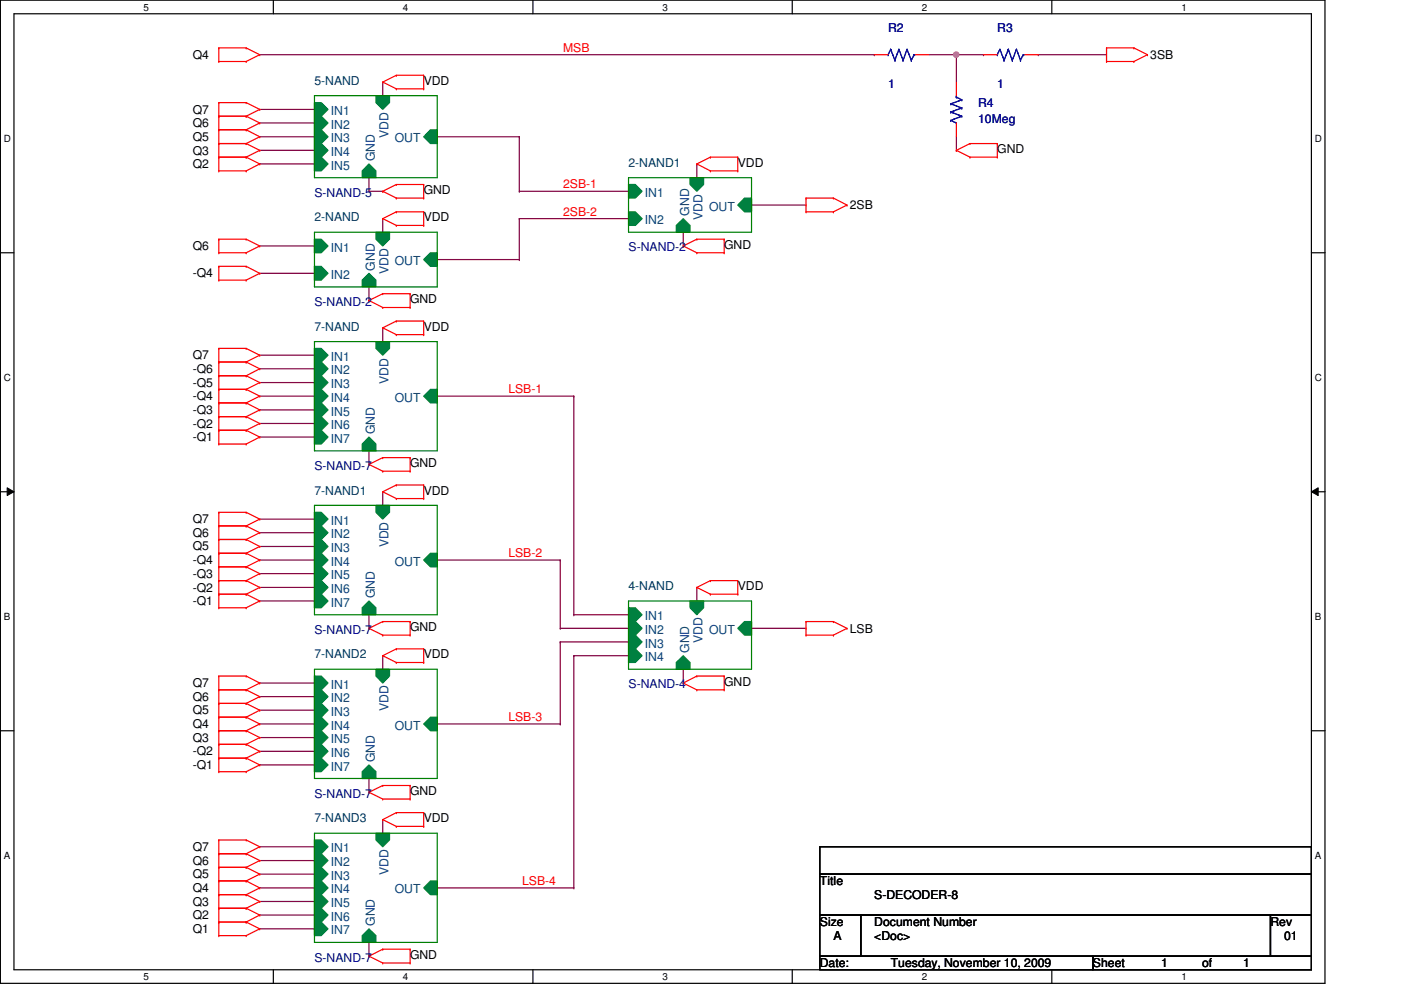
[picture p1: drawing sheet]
<svg xmlns="http://www.w3.org/2000/svg" width="297mm" height="210mm" viewBox="0 0 297 210" stroke-linecap="round" stroke-linejoin="round" font-family="sans-serif">
<path d="M.1 0h280.8v208.5h-280.8zM3 2.9h275v202.7h-275z" fill="none" stroke="#000" stroke-width=".25"/>
<g fill="#fff">
<path d="M30.4 .3h1.2v2.4h-1.2z"/>
<path d="M30.4 205.9h1.2v2.3h-1.2z"/>
</g>
<path d="M58 0v2.9M58 205.6v2.9" fill="none" stroke="#000" stroke-width=".25"/>
<g fill="#fff">
<path d="M85.4 .3h1.2v2.4h-1.2z"/>
<path d="M85.4 205.9h1.2v2.3h-1.2z"/>
</g>
<path d="M113 0v2.9M113 205.6v2.9" fill="none" stroke="#000" stroke-width=".25"/>
<g fill="#fff">
<path d="M140.5 .3h1.1v2.4h-1.1z"/>
<path d="M140.5 205.9h1.1v2.3h-1.1z"/>
</g>
<path d="M168 0v2.9M168 205.6v2.9" fill="none" stroke="#000" stroke-width=".25"/>
<g fill="#fff">
<path d="M195.4 .3h1.2v2.4h-1.2z"/>
<path d="M195.4 205.9h1.2v2.3h-1.2z"/>
</g>
<path d="M223 0v2.9M223 205.6v2.9" fill="none" stroke="#000" stroke-width=".25"/>
<g fill="#fff">
<path d="M250.5 .3h1.1v2.4h-1.1z"/>
<path d="M250.5 205.9h1.1v2.3h-1.1z"/>
<path d="M.8 28.2h1.5v2.4h-1.5z"/>
<path d="M278.8 28.2h1.4v2.4h-1.4z"/>
<path d="M.8 78.9h1.5v2.3h-1.5z"/>
<path d="M278.8 78.9h1.4v2.3h-1.4z"/>
</g>
<path d="M.1 53.6h2.9M278 53.6h2.9" fill="none" stroke="#000" stroke-width=".25"/>
<g fill="#fff">
<path d="M.8 129.6h1.4v2.3h-1.4z"/>
<path d="M278.8 129.6h1.3v2.3h-1.3z"/>
</g>
<path d="M.1 104.3h2.9M278 104.3h2.9" fill="none" stroke="#000" stroke-width=".25"/>
<path d="M1.5 103.4l1.5 .9-1.5 .8zM278 104.3l1.5-.9v1.7z" fill="#000"/>
<path d="M1.5 103.4l1.5 .9-1.5 .8zM278 104.3l1.5-.9v1.7z" fill="none" stroke="#000" stroke-width=".21"/>
<g fill="#fff">
<path d="M.8 180.3h1.4v2.3h-1.4z"/>
<path d="M278.8 180.3h1.3v2.3h-1.3z"/>
</g>
<path d="M.1 154.9h2.9M278 154.9h2.9" fill="none" stroke="#000" stroke-width=".25"/>
<g fill="none" stroke="#800040" stroke-width=".25">
<path d="M55.1 11.6h130.3M81.1 17.4v2.9M185.4 11.6h.1M202.8 11.6h.1M202.8 11.6v5.8M220.1 11.6h.1M220.1 11.6h14.5M55.1 29h11.6M55.1 23.2h11.6M55.1 26.1h11.6M55.1 31.9h11.6M55.1 34.8h11.6"/>
<path d="M66.7 23.2h.1M66.7 26.1h.1M66.7 29h.1M66.7 31.9h.1M66.7 34.8h.1M78.2 37.7v2.9M81.1 20.3h.1M92.7 29h.1M92.7 29h17.4M110.1 29h.1M110.1 29v11.6M147.7 37.7h.1"/>
<path d="M147.7 34.8v2.9M55.1 52.2h11.6M55.1 58h11.6M66.7 52.2h.1M66.7 58h.1M78.2 40.6h.1M78.2 40.6h2.9M81.1 40.6h.1M81.1 49.2h.1M81.1 46.4v2.8M92.7 55h.1M92.7 55h17.4"/>
<path d="M110.1 55h.1M110.1 46.4h.1M110.1 40.6h.1M110.1 46.4v8.6M110.1 46.4h23.2M110.1 40.6h23.2M144.9 52.2h.1M144.9 49.2v3M159.3 43.5h11.6M170.9 43.5h.1M55.1 75.3h11.6M55.1 78.2h11.6"/>
<path d="M66.7 75.3h.1M66.7 78.2h.1M78.2 63.7h.1M78.2 60.8v2.9M81.1 72.4h.1M81.1 69.5v2.9M55.1 84h11.6M55.1 81.1h11.6M55.1 86.9h11.6M55.1 89.8h11.6M55.1 92.7h11.6M66.7 81.1h.1"/>
<path d="M66.7 84h.1M66.7 86.9h.1M66.7 89.8h.1M66.7 92.7h.1M78.2 98.5h.1M78.2 95.6v2.9M92.7 84h29M121.7 84h.1M121.7 84v46.3M55.1 118.7h11.6M55.1 110.1h11.6M55.1 112.9h11.6"/>
<path d="M55.1 115.9h11.6M66.7 110.1h.1M66.7 112.9h.1M66.7 115.9h.1M66.7 118.7h.1M81.1 107.1h.1M81.1 104.3v2.8M92.7 118.7h26.1M118.8 118.7h.1M118.8 118.7v14.5M55.1 121.6h11.6M55.1 124.5h11.6"/>
<path d="M55.1 127.4h11.6M66.7 121.6h.1M66.7 124.5h.1M66.7 127.4h.1M78.2 133.2h.1M78.2 130.3v2.9M81.1 139v2.9M118.8 133.2h.1M118.8 136.1h.1M118.8 136.1v17.4M118.8 133.2h14.5M118.8 136.1h14.5"/>
<path d="M121.7 130.3h.1M121.7 139h.1M121.7 139v49.3M121.7 130.3h11.6M121.7 139h11.6M133.3 130.3h.1M133.3 133.2h.1M133.3 136.1h.1M133.3 139h.1M147.7 127.4h.1M147.7 124.5v2.9M159.3 133.2h11.6"/>
<path d="M170.9 133.2h.1M55.1 153.5h11.6M55.1 144.8h11.6M55.1 147.7h11.6M55.1 150.6h11.6M55.1 156.4h11.6M55.1 159.3h11.6M66.7 144.8h.1M66.7 147.7h.1M66.7 150.6h.1M66.7 153.5h.1M66.7 156.4h.1"/>
<path d="M66.7 159.3h.1M81.1 141.9h.1M92.7 153.5h26.1M118.8 153.5h.1M144.9 144.8h.1M144.9 141.9v2.9M55.1 162.2h11.6M55.1 179.5h11.6M66.7 162.2h.1M66.7 179.5h.1M78.2 168h.1M78.2 165.1v2.9"/>
<path d="M81.1 176.7h.1M81.1 173.8v2.9M55.1 188.3h11.6M55.1 182.5h11.6M55.1 185.3h11.6M55.1 191.1h11.6M55.1 194h11.6M55.1 196.9h11.6M66.7 182.5h.1M66.7 185.3h.1M66.7 188.3h.1M66.7 191.1h.1"/>
<path d="M66.7 194h.1M66.7 196.9h.1M92.7 188.3h29M121.7 188.3h.1"/>
</g>
<circle cx="202.7" cy="11.6" r=".56" fill="#f0f"/>
<circle cx="202.7" cy="11.6" r=".56" fill="none" stroke="#f0f" stroke-width=".25"/>
<path d="M197 11.6h11.5M202.8 11.6h.1M208.5 11.6h.1M202.8 31.9h.1M202.8 29v2.9M78.2 199.8v2.9M78.2 202.7h.1" fill="none" stroke="#800040" stroke-width=".25"/>
<g fill="none" stroke="#f00" stroke-width=".25">
<path d="M46.4 13h.1M46.4 10.2h.1M46.4 10.2v2.8M46.4 10.2h5.8M46.4 13h5.8M52.2 10.2h.1M52.2 13h.1M52.2 10.2l2.9 1.4M55.1 11.6h.1M55.1 11.6l-2.9 1.4M81.1 17.4h.1M81.1 17.4l2.9 1.4"/>
<path d="M84 18.8h.1M84 16h.1M84 18.8h5.8M84 16l-2.9 1.4M84 16h5.8M89.8 16h.1M89.8 18.8h.1M89.8 16v2.8M234.6 13h.1M234.6 10.2h.1M234.6 10.2h5.8M234.6 13h5.8"/>
<path d="M234.6 10.2v2.8M240.4 10.2h.1M240.4 13h.1M240.4 10.2l2.9 1.4M243.3 11.6h.1M243.3 11.6l-2.9 1.4M46.4 36.2h.1M46.4 33.3h.1M46.4 30.4h.1M46.4 27.5h.1M46.4 24.6h.1M46.4 21.8h.1"/>
<path d="M46.4 21.8v14.4M46.4 33.3h5.8M46.4 36.2h5.8M46.4 30.4h5.8M46.4 27.5h5.8M46.4 24.6h5.8M46.4 21.8h5.8M52.2 33.3h.1M52.2 36.2h.1M52.2 30.4h.1M52.2 27.5h.1M52.2 24.6h.1"/>
<path d="M52.2 21.8h.1M52.2 33.3l2.9 1.5M52.2 30.4l2.9 1.5M52.2 27.5l2.9 1.5M52.2 24.6l2.9 1.5M52.2 21.8l2.9 1.4M55.1 34.8h.1M55.1 31.9h.1M55.1 29h.1M55.1 26.1h.1M55.1 23.2h.1M55.1 34.8l-2.9 1.4"/>
<path d="M55.1 31.9l-2.9 1.4M55.1 29l-2.9 1.4M55.1 26.1l-2.9 1.4M55.1 23.2l-2.9 1.4M84 39.1h.1M84 39.1l-2.9 1.5M84 39.1h5.8M89.8 39.1h.1M89.8 39.1v2.9M147.7 34.8h.1M147.7 34.8l2.9 1.4M150.6 36.2h.1"/>
<path d="M150.6 33.3h.1M150.6 33.3h5.8M150.6 36.2h5.8M150.6 33.3l-2.9 1.5M156.4 33.3h.1M156.4 36.2h.1M156.4 33.3v2.9M202.8 31.9h.1M202.8 31.9l2.9 1.4M205.7 33.3h.1M205.7 30.4h.1M205.7 33.3h5.8"/>
<path d="M205.7 30.4h5.8M205.7 30.4l-2.9 1.5M211.5 30.4h.1M211.5 33.3h.1M211.5 30.4v2.9M46.4 59.4h.1M46.4 56.5h.1M46.4 53.6h.1M46.4 50.7h.1M46.4 50.7v2.9M46.4 56.5v2.9M46.4 56.5h5.8"/>
<path d="M46.4 59.4h5.8M46.4 50.7h5.8M46.4 53.6h5.8M52.2 56.5h.1M52.2 59.4h.1M52.2 50.7h.1M52.2 53.6h.1M52.2 56.5l2.9 1.5M52.2 50.7l2.9 1.5M55.1 58h.1M55.1 52.2h.1M55.1 58l-2.9 1.4"/>
<path d="M55.1 52.2l-2.9 1.4M81.1 46.4h.1M81.1 40.6h.1M81.1 46.4l2.9 1.4M81.1 40.6l2.9 1.4M84 47.8h.1M84 44.9h.1M84 42h.1M84 42h5.8M84 44.9h5.8M84 47.8h5.8M84 44.9l-2.9 1.5"/>
<path d="M89.8 44.9h.1M89.8 47.8h.1M89.8 42h.1M89.8 44.9v2.9M144.9 52.2h.1M144.9 52.2l2.8 1.4M147.7 53.6h.1M147.7 50.7h.1M147.7 50.7h5.8M147.7 53.6h5.8M147.7 50.7l-2.8 1.5M153.5 50.7h.1"/>
<path d="M153.5 53.6h.1M153.5 50.7v2.9M170.9 44.9h.1M170.9 42h.1M170.9 42h5.8M170.9 44.9h5.8M170.9 42v2.9M176.7 42h.1M176.7 44.9h.1M176.7 42l2.9 1.5M179.6 43.5h.1M179.6 43.5l-2.9 1.4"/>
<path d="M46.4 79.7h.1M46.4 76.8h.1M46.4 73.9h.1M46.4 73.9v20.2M46.4 79.7h5.8M46.4 76.8h5.8M46.4 73.9h5.8M52.2 79.7h.1M52.2 76.8h.1M52.2 73.9h.1M52.2 79.7l2.9 1.4M52.2 76.8l2.9 1.4"/>
<path d="M52.2 73.9l2.9 1.4M55.1 78.2h.1M55.1 75.3h.1M55.1 78.2l-2.9 1.5M55.1 75.3l-2.9 1.5M78.2 63.7h.1M78.2 63.7l2.9 1.5M81.1 69.5h.1M81.1 65.2h.1M81.1 62.3h.1M81.1 69.5l2.9 1.5M81.1 65.2h5.8"/>
<path d="M81.1 62.3l-2.9 1.4M81.1 62.3h5.8M84 71h.1M84 68.1h.1M84 71h5.8M84 68.1l-2.9 1.4M84 68.1h5.8M86.9 62.3h.1M86.9 65.2h.1M86.9 62.3v2.9M89.8 68.1h.1M89.8 71h.1"/>
<path d="M89.8 68.1v2.9M46.4 94.1h.1M46.4 91.2h.1M46.4 88.3h.1M46.4 85.4h.1M46.4 82.5h.1M46.4 91.2h5.8M46.4 94.1h5.8M46.4 88.3h5.8M46.4 85.4h5.8M46.4 82.5h5.8M52.2 91.2h.1"/>
<path d="M52.2 94.1h.1M52.2 88.3h.1M52.2 85.4h.1M52.2 82.5h.1M52.2 91.2l2.9 1.5M52.2 88.3l2.9 1.5M52.2 85.4l2.9 1.5M52.2 82.5l2.9 1.5M55.1 92.7h.1M55.1 89.8h.1M55.1 86.9h.1M55.1 84h.1"/>
<path d="M55.1 81.1h.1M55.1 92.7l-2.9 1.4M55.1 89.8l-2.9 1.4M55.1 86.9l-2.9 1.4M55.1 84l-2.9 1.4M55.1 81.1l-2.9 1.4M78.2 98.5h.1M78.2 98.5l2.9 1.4M81.1 99.9h.1M81.1 97h.1M81.1 99.9h5.8M81.1 97l-2.9 1.5"/>
<path d="M81.1 97h5.8M86.9 97h.1M86.9 99.9h.1M86.9 97v2.9M46.4 117.3h.1M46.4 114.4h.1M46.4 111.5h.1M46.4 108.6h.1M46.4 108.6v20.3M46.4 117.3h5.8M46.4 114.4h5.8M46.4 111.5h5.8"/>
<path d="M46.4 108.6h5.8M52.2 117.3h.1M52.2 114.4h.1M52.2 111.5h.1M52.2 108.6h.1M52.2 117.3l2.9 1.4M52.2 114.4l2.9 1.5M52.2 111.5l2.9 1.4M52.2 108.6l2.9 1.5M55.1 118.7h.1M55.1 115.9h.1M55.1 112.9h.1"/>
<path d="M55.1 110.1h.1M55.1 118.7l-2.9 1.5M55.1 115.9l-2.9 1.4M55.1 112.9l-2.9 1.5M55.1 110.1l-2.9 1.4M81.1 104.3h.1M81.1 104.3l2.9 1.4M84 105.7h.1M84 102.8h.1M84 105.7h5.8M84 102.8l-2.9 1.5M84 102.8h5.8"/>
<path d="M89.8 102.8h.1M89.8 105.7h.1M89.8 102.8v2.9M46.4 128.9h.1M46.4 126h.1M46.4 123.1h.1M46.4 120.2h.1M46.4 126h5.8M46.4 128.9h5.8M46.4 123.1h5.8M46.4 120.2h5.8M52.2 126h.1"/>
<path d="M52.2 128.9h.1M52.2 123.1h.1M52.2 120.2h.1M52.2 126l2.9 1.4M52.2 123.1l2.9 1.4M52.2 120.2l2.9 1.4M55.1 127.4h.1M55.1 124.5h.1M55.1 121.6h.1M55.1 127.4l-2.9 1.5M55.1 124.5l-2.9 1.5M55.1 121.6l-2.9 1.5"/>
<path d="M78.2 133.2h.1M78.2 133.2l2.9 1.5M81.1 139h.1M81.1 134.7h.1M81.1 131.8h.1M81.1 131.8h5.8M81.1 134.7h5.8M81.1 139l2.9 1.5M81.1 131.8l-2.9 1.4M84 137.6h.1M84 137.6l-2.9 1.4M84 137.6h5.8"/>
<path d="M86.9 131.8h.1M86.9 134.7h.1M86.9 131.8v2.9M89.8 137.6h.1M89.8 137.6v2.9M147.7 124.5h.1M147.7 124.5l2.9 1.5M150.6 126h.1M150.6 123.1h.1M150.6 126h5.8M150.6 123.1h5.8M150.6 123.1l-2.9 1.4"/>
<path d="M156.4 123.1h.1M156.4 126h.1M156.4 123.1v2.9M170.9 134.7h.1M170.9 131.8h.1M170.9 131.8v2.9M170.9 131.8h5.8M170.9 134.7h5.8M176.7 131.8h.1M176.7 134.7h.1M176.7 131.8l2.9 1.4M179.6 133.2h.1"/>
<path d="M179.6 133.2l-2.9 1.5M46.4 157.8h.1M46.4 154.9h.1M46.4 152.1h.1M46.4 149.1h.1M46.4 146.3h.1M46.4 143.3h.1M46.4 143.3v20.3M46.4 157.8h5.8M46.4 154.9h5.8M46.4 152.1h5.8M46.4 149.1h5.8"/>
<path d="M46.4 146.3h5.8M46.4 143.3h5.8M52.2 157.8h.1M52.2 154.9h.1M52.2 152.1h.1M52.2 149.1h.1M52.2 146.3h.1M52.2 143.3h.1M52.2 157.8l2.9 1.5M52.2 154.9l2.9 1.5M52.2 152.1l2.9 1.4M52.2 149.1l2.9 1.5"/>
<path d="M52.2 146.3l2.9 1.4M52.2 143.3l2.9 1.5M55.1 159.3h.1M55.1 156.4h.1M55.1 153.5h.1M55.1 150.6h.1M55.1 147.7h.1M55.1 144.8h.1M55.1 159.3l-2.9 1.4M55.1 156.4l-2.9 1.4M55.1 153.5l-2.9 1.4M55.1 150.6l-2.9 1.5"/>
<path d="M55.1 147.7l-2.9 1.4M55.1 144.8l-2.9 1.5M84 140.5h.1M84 140.5h5.8M89.8 140.5h.1M144.9 144.8h.1M144.9 144.8l2.8 1.5M147.7 146.3h.1M147.7 143.3h.1M147.7 146.3h5.8M147.7 143.3h5.8M147.7 143.3l-2.8 1.5"/>
<path d="M153.5 143.3h.1M153.5 146.3h.1M153.5 143.3v3M46.4 178.1h.1M46.4 163.6h.1M46.4 160.7h.1M46.4 178.1v20.3M46.4 178.1h5.8M46.4 160.7h5.8M46.4 163.6h5.8M52.2 178.1h.1M52.2 160.7h.1"/>
<path d="M52.2 163.6h.1M52.2 178.1l2.9 1.4M52.2 160.7l2.9 1.5M55.1 179.5h.1M55.1 162.2h.1M55.1 179.5l-2.9 1.5M55.1 162.2l-2.9 1.4M78.2 168h.1M78.2 168l2.9 1.4M81.1 173.8h.1M81.1 169.4h.1M81.1 166.5h.1"/>
<path d="M81.1 173.8l2.9 1.4M81.1 169.4h5.8M81.1 166.5l-2.9 1.5M81.1 166.5h5.8M84 175.2h.1M84 172.3h.1M84 175.2h5.8M84 172.3l-2.9 1.5M84 172.3h5.8M86.9 166.5h.1M86.9 169.4h.1M86.9 166.5v2.9"/>
<path d="M89.8 172.3h.1M89.8 175.2h.1M89.8 172.3v2.9M46.4 198.4h.1M46.4 195.5h.1M46.4 192.6h.1M46.4 189.7h.1M46.4 186.8h.1M46.4 183.9h.1M46.4 181h.1M46.4 195.5h5.8M46.4 198.4h5.8"/>
<path d="M46.4 192.6h5.8M46.4 189.7h5.8M46.4 186.8h5.8M46.4 183.9h5.8M46.4 181h5.8M52.2 195.5h.1M52.2 198.4h.1M52.2 192.6h.1M52.2 189.7h.1M52.2 186.8h.1M52.2 183.9h.1M52.2 181h.1"/>
<path d="M52.2 195.5l2.9 1.4M52.2 192.6l2.9 1.4M52.2 189.7l2.9 1.4M52.2 186.8l2.9 1.5M52.2 183.9l2.9 1.4M52.2 181l2.9 1.5M55.1 196.9h.1M55.1 194h.1M55.1 191.1h.1M55.1 188.3h.1M55.1 185.3h.1M55.1 182.5h.1"/>
<path d="M55.1 196.9l-2.9 1.5M55.1 194l-2.9 1.5M55.1 191.1l-2.9 1.5M55.1 188.3l-2.9 1.4M55.1 185.3l-2.9 1.5M55.1 182.5l-2.9 1.4M78.2 202.7h.1M78.2 202.7l2.9 1.5M81.1 204.2h.1M81.1 201.3h.1M81.1 204.2h5.8M81.1 201.3l-2.9 1.4"/>
<path d="M81.1 201.3h5.8M86.9 201.3h.1M86.9 204.2h.1M86.9 201.3v2.9"/>
</g>
<path d="M173.8 179.5h104.2v5.8h-104.2zM173.8 185.3h104.2v8.7h-104.2zM173.8 194h8.7v8.7h-8.7zM182.5 194h86.9v8.7h-86.9zM269.4 194h8.6v8.7h-8.6zM173.8 202.7h57.9v2.9h-57.9zM231.7 202.7h46.3v2.9h-46.3z" fill="none" stroke="#000" stroke-width=".25"/>
<path d="M66.7 50.7h1.4l1.4 1.5-1.4 1.4h-1.4z" fill-rule="evenodd" fill="#008040"/>
<path d="M66.7 50.7h1.4l1.4 1.5-1.4 1.4h-1.4z" fill="none" stroke="#008040" stroke-width=".25"/>
<path d="M66.7 56.5h1.4l1.4 1.5-1.4 1.4h-1.4z" fill-rule="evenodd" fill="#008040"/>
<path d="M66.7 56.5h1.4l1.4 1.5-1.4 1.4h-1.4z" fill="none" stroke="#008040" stroke-width=".25"/>
<path d="M79.7 49.2h2.9v1.5l-1.5 1.5-1.4-1.5z" fill-rule="evenodd" fill="#008040"/>
<path d="M79.7 49.2h2.9v1.5l-1.5 1.5-1.4-1.5z" fill="none" stroke="#008040" stroke-width=".25"/>
<path d="M89.8 55l1.5-1.4h1.4v2.9h-1.4z" fill-rule="evenodd" fill="#008040"/>
<path d="M89.8 55l1.5-1.4h1.4v2.9h-1.4z" fill="none" stroke="#008040" stroke-width=".25"/>
<path d="M76.8 59.4l1.4-1.4 1.5 1.4v1.4h-2.9z" fill-rule="evenodd" fill="#008040"/>
<path d="M76.8 59.4l1.4-1.4 1.5 1.4v1.4h-2.9z" fill="none" stroke="#008040" stroke-width=".25"/>
<path d="M66.7 49.2h26v11.6h-26z" fill="none" stroke="#008000" stroke-width=".25"/>
<g fill="none" stroke="#00f" stroke-width=".25">
<path d="M188.3 11.6h.1M188.8 10.5h.1M188.8 10.5l.9 2.3M188.8 10.5l-.5 1.1M189.7 12.8h.1M190.6 10.5h.1M190.6 10.5l.9 2.3M190.6 10.5l-.9 2.3M191.5 12.8h.1M192.3 10.5h.1M192.3 10.5l.9 2.3M192.3 10.5l-.8 2.3"/>
<path d="M193.2 12.8h.1M193.8 11.6h.1M193.8 11.6l-.6 1.2M193.8 11.6h.3M211.5 11.6h.1M212 10.5h.1M212 10.5l.9 2.3M212 10.5l-.5 1.1M212.9 12.8h.1M213.8 10.5h.1M213.8 10.5l.8 2.3M213.8 10.5l-.9 2.3"/>
<path d="M214.6 12.8h.1M215.5 10.5h.1M215.5 10.5l.9 2.3M215.5 10.5l-.9 2.3M216.4 12.8h.1M217 11.6h.1M217 11.6h.3M217 11.6l-.6 1.2"/>
</g>
<path d="M185.4 11.6h2.9M194.1 11.6h2.9M208.5 11.6h3M217.3 11.6h2.8" fill="none" stroke="#f00" stroke-width=".25"/>
<path d="M91.3 186.8h1.4v2.9h-1.4l-1.5-1.4z" fill-rule="evenodd" fill="#008040"/>
<path d="M91.3 186.8h1.4v2.9h-1.4l-1.5-1.4z" fill="none" stroke="#008040" stroke-width=".25"/>
<path d="M66.7 178.1h1.4l1.4 1.4-1.4 1.5h-1.4z" fill-rule="evenodd" fill="#008040"/>
<path d="M66.7 178.1h1.4l1.4 1.4-1.4 1.5h-1.4z" fill="none" stroke="#008040" stroke-width=".25"/>
<path d="M66.7 181h1.4l1.4 1.5-1.4 1.4h-1.4z" fill-rule="evenodd" fill="#008040"/>
<path d="M66.7 181h1.4l1.4 1.5-1.4 1.4h-1.4z" fill="none" stroke="#008040" stroke-width=".25"/>
<path d="M79.7 176.7h2.9v1.4l-1.5 1.4-1.4-1.4z" fill-rule="evenodd" fill="#008040"/>
<path d="M79.7 176.7h2.9v1.4l-1.5 1.4-1.4-1.4z" fill="none" stroke="#008040" stroke-width=".25"/>
<path d="M66.7 183.9h1.4l1.4 1.4-1.4 1.5h-1.4z" fill-rule="evenodd" fill="#008040"/>
<path d="M66.7 183.9h1.4l1.4 1.4-1.4 1.5h-1.4z" fill="none" stroke="#008040" stroke-width=".25"/>
<path d="M76.8 198.4l1.4-1.5 1.5 1.5v1.4h-2.9z" fill-rule="evenodd" fill="#008040"/>
<path d="M76.8 198.4l1.4-1.5 1.5 1.5v1.4h-2.9z" fill="none" stroke="#008040" stroke-width=".25"/>
<path d="M66.7 186.8h1.4l1.4 1.5-1.4 1.4h-1.4z" fill-rule="evenodd" fill="#008040"/>
<path d="M66.7 186.8h1.4l1.4 1.5-1.4 1.4h-1.4z" fill="none" stroke="#008040" stroke-width=".25"/>
<path d="M66.7 189.7h1.4l1.4 1.4-1.4 1.5h-1.4z" fill-rule="evenodd" fill="#008040"/>
<path d="M66.7 189.7h1.4l1.4 1.4-1.4 1.5h-1.4z" fill="none" stroke="#008040" stroke-width=".25"/>
<path d="M66.7 192.6h1.4l1.4 1.4-1.4 1.5h-1.4z" fill-rule="evenodd" fill="#008040"/>
<path d="M66.7 192.6h1.4l1.4 1.4-1.4 1.5h-1.4z" fill="none" stroke="#008040" stroke-width=".25"/>
<path d="M66.7 195.5h1.4l1.4 1.4-1.4 1.5h-1.4z" fill-rule="evenodd" fill="#008040"/>
<path d="M66.7 195.5h1.4l1.4 1.4-1.4 1.5h-1.4z" fill="none" stroke="#008040" stroke-width=".25"/>
<path d="M66.7 176.7h26v23.1h-26z" fill="none" stroke="#008000" stroke-width=".25"/>
<path d="M133.3 39.1h1.4l1.4 1.5-1.4 1.4h-1.4z" fill-rule="evenodd" fill="#008040"/>
<path d="M133.3 39.1h1.4l1.4 1.5-1.4 1.4h-1.4z" fill="none" stroke="#008040" stroke-width=".25"/>
<path d="M133.3 44.9h1.4l1.4 1.5-1.4 1.4h-1.4z" fill-rule="evenodd" fill="#008040"/>
<path d="M133.3 44.9h1.4l1.4 1.5-1.4 1.4h-1.4z" fill="none" stroke="#008040" stroke-width=".25"/>
<path d="M146.3 37.7h2.9v1.4l-1.5 1.5-1.4-1.5z" fill-rule="evenodd" fill="#008040"/>
<path d="M146.3 37.7h2.9v1.4l-1.5 1.5-1.4-1.5z" fill="none" stroke="#008040" stroke-width=".25"/>
<path d="M157.9 42h1.4v2.9h-1.4l-1.5-1.4z" fill-rule="evenodd" fill="#008040"/>
<path d="M157.9 42h1.4v2.9h-1.4l-1.5-1.4z" fill="none" stroke="#008040" stroke-width=".25"/>
<path d="M143.4 47.8l1.5-1.4 1.4 1.4v1.4h-2.9z" fill-rule="evenodd" fill="#008040"/>
<path d="M143.4 47.8l1.5-1.4 1.4 1.4v1.4h-2.9z" fill="none" stroke="#008040" stroke-width=".25"/>
<path d="M133.3 37.7h26v11.5h-26z" fill="none" stroke="#008000" stroke-width=".25"/>
<path d="M89.8 84l1.5-1.5h1.4v2.9h-1.4z" fill-rule="evenodd" fill="#008040"/>
<path d="M89.8 84l1.5-1.5h1.4v2.9h-1.4z" fill="none" stroke="#008040" stroke-width=".25"/>
<path d="M66.7 73.9h1.4l1.4 1.4-1.4 1.5h-1.4z" fill-rule="evenodd" fill="#008040"/>
<path d="M66.7 73.9h1.4l1.4 1.4-1.4 1.5h-1.4z" fill="none" stroke="#008040" stroke-width=".25"/>
<path d="M66.7 76.8h1.4l1.4 1.4-1.4 1.5h-1.4z" fill-rule="evenodd" fill="#008040"/>
<path d="M66.7 76.8h1.4l1.4 1.4-1.4 1.5h-1.4z" fill="none" stroke="#008040" stroke-width=".25"/>
<path d="M79.7 72.4h2.9v1.5l-1.5 1.4-1.4-1.4z" fill-rule="evenodd" fill="#008040"/>
<path d="M79.7 72.4h2.9v1.5l-1.5 1.4-1.4-1.4z" fill="none" stroke="#008040" stroke-width=".25"/>
<path d="M66.7 79.7h1.4l1.4 1.4-1.4 1.4h-1.4z" fill-rule="evenodd" fill="#008040"/>
<path d="M66.7 79.7h1.4l1.4 1.4-1.4 1.4h-1.4z" fill="none" stroke="#008040" stroke-width=".25"/>
<path d="M78.2 92.7l1.5 1.4v1.5h-2.9v-1.5z" fill-rule="evenodd" fill="#008040"/>
<path d="M78.2 92.7l1.5 1.4v1.5h-2.9v-1.5z" fill="none" stroke="#008040" stroke-width=".25"/>
<path d="M66.7 82.5h1.4l1.4 1.5-1.4 1.4h-1.4z" fill-rule="evenodd" fill="#008040"/>
<path d="M66.7 82.5h1.4l1.4 1.5-1.4 1.4h-1.4z" fill="none" stroke="#008040" stroke-width=".25"/>
<path d="M66.7 85.4h1.4l1.4 1.5-1.4 1.4h-1.4z" fill-rule="evenodd" fill="#008040"/>
<path d="M66.7 85.4h1.4l1.4 1.5-1.4 1.4h-1.4z" fill="none" stroke="#008040" stroke-width=".25"/>
<path d="M66.7 88.3h1.4l1.4 1.5-1.4 1.4h-1.4z" fill-rule="evenodd" fill="#008040"/>
<path d="M66.7 88.3h1.4l1.4 1.5-1.4 1.4h-1.4z" fill="none" stroke="#008040" stroke-width=".25"/>
<path d="M66.7 91.2h1.4l1.4 1.5-1.4 1.4h-1.4z" fill-rule="evenodd" fill="#008040"/>
<path d="M66.7 91.2h1.4l1.4 1.5-1.4 1.4h-1.4z" fill="none" stroke="#008040" stroke-width=".25"/>
<path d="M66.7 72.4h26v23.2h-26z" fill="none" stroke="#008000" stroke-width=".25"/>
<path d="M89.8 118.7l1.5-1.4h1.4v2.9h-1.4z" fill-rule="evenodd" fill="#008040"/>
<path d="M89.8 118.7l1.5-1.4h1.4v2.9h-1.4z" fill="none" stroke="#008040" stroke-width=".25"/>
<path d="M66.7 108.6h1.4l1.4 1.5-1.4 1.4h-1.4z" fill-rule="evenodd" fill="#008040"/>
<path d="M66.7 108.6h1.4l1.4 1.5-1.4 1.4h-1.4z" fill="none" stroke="#008040" stroke-width=".25"/>
<path d="M66.7 111.5h1.4l1.4 1.4-1.4 1.5h-1.4z" fill-rule="evenodd" fill="#008040"/>
<path d="M66.7 111.5h1.4l1.4 1.4-1.4 1.5h-1.4z" fill="none" stroke="#008040" stroke-width=".25"/>
<path d="M79.7 107.1h2.9v1.5l-1.5 1.5-1.4-1.5z" fill-rule="evenodd" fill="#008040"/>
<path d="M79.7 107.1h2.9v1.5l-1.5 1.5-1.4-1.5z" fill="none" stroke="#008040" stroke-width=".25"/>
<path d="M66.7 114.4h1.4l1.4 1.5-1.4 1.4h-1.4z" fill-rule="evenodd" fill="#008040"/>
<path d="M66.7 114.4h1.4l1.4 1.5-1.4 1.4h-1.4z" fill="none" stroke="#008040" stroke-width=".25"/>
<path d="M78.2 127.4l1.5 1.5v1.4h-2.9v-1.4z" fill-rule="evenodd" fill="#008040"/>
<path d="M78.2 127.4l1.5 1.5v1.4h-2.9v-1.4z" fill="none" stroke="#008040" stroke-width=".25"/>
<path d="M66.7 117.3h1.4l1.4 1.4-1.4 1.5h-1.4z" fill-rule="evenodd" fill="#008040"/>
<path d="M66.7 117.3h1.4l1.4 1.4-1.4 1.5h-1.4z" fill="none" stroke="#008040" stroke-width=".25"/>
<path d="M66.7 120.2h1.4l1.4 1.4-1.4 1.5h-1.4z" fill-rule="evenodd" fill="#008040"/>
<path d="M66.7 120.2h1.4l1.4 1.4-1.4 1.5h-1.4z" fill="none" stroke="#008040" stroke-width=".25"/>
<path d="M66.7 123.1h1.4l1.4 1.4-1.4 1.5h-1.4z" fill-rule="evenodd" fill="#008040"/>
<path d="M66.7 123.1h1.4l1.4 1.4-1.4 1.5h-1.4z" fill="none" stroke="#008040" stroke-width=".25"/>
<path d="M66.7 126h1.4l1.4 1.4-1.4 1.5h-1.4z" fill-rule="evenodd" fill="#008040"/>
<path d="M66.7 126h1.4l1.4 1.4-1.4 1.5h-1.4z" fill="none" stroke="#008040" stroke-width=".25"/>
<path d="M66.7 107.1h26v23.2h-26z" fill="none" stroke="#008000" stroke-width=".25"/>
<path d="M156.4 133.2l1.5-1.4h1.4v2.9h-1.4z" fill-rule="evenodd" fill="#008040"/>
<path d="M156.4 133.2l1.5-1.4h1.4v2.9h-1.4z" fill="none" stroke="#008040" stroke-width=".25"/>
<path d="M133.3 128.9h1.4l1.4 1.4-1.4 1.5h-1.4z" fill-rule="evenodd" fill="#008040"/>
<path d="M133.3 128.9h1.4l1.4 1.4-1.4 1.5h-1.4z" fill="none" stroke="#008040" stroke-width=".25"/>
<path d="M133.3 131.8h1.4l1.4 1.4-1.4 1.5h-1.4z" fill-rule="evenodd" fill="#008040"/>
<path d="M133.3 131.8h1.4l1.4 1.4-1.4 1.5h-1.4z" fill="none" stroke="#008040" stroke-width=".25"/>
<path d="M146.3 127.4h2.9v1.5l-1.5 1.4-1.4-1.4z" fill-rule="evenodd" fill="#008040"/>
<path d="M146.3 127.4h2.9v1.5l-1.5 1.4-1.4-1.4z" fill="none" stroke="#008040" stroke-width=".25"/>
<path d="M133.3 134.7h1.4l1.4 1.4-1.4 1.5h-1.4z" fill-rule="evenodd" fill="#008040"/>
<path d="M133.3 134.7h1.4l1.4 1.4-1.4 1.5h-1.4z" fill="none" stroke="#008040" stroke-width=".25"/>
<path d="M143.4 140.5l1.5-1.5 1.4 1.5v1.4h-2.9z" fill-rule="evenodd" fill="#008040"/>
<path d="M143.4 140.5l1.5-1.5 1.4 1.5v1.4h-2.9z" fill="none" stroke="#008040" stroke-width=".25"/>
<path d="M133.3 137.6h1.4l1.4 1.4-1.4 1.5h-1.4z" fill-rule="evenodd" fill="#008040"/>
<path d="M133.3 137.6h1.4l1.4 1.4-1.4 1.5h-1.4z" fill="none" stroke="#008040" stroke-width=".25"/>
<path d="M133.3 127.4h26v14.5h-26z" fill="none" stroke="#008000" stroke-width=".25"/>
<path d="M91.3 27.5h1.4v2.9h-1.4l-1.5-1.4z" fill-rule="evenodd" fill="#008040"/>
<path d="M91.3 27.5h1.4v2.9h-1.4l-1.5-1.4z" fill="none" stroke="#008040" stroke-width=".25"/>
<path d="M66.7 21.8h1.4l1.4 1.4-1.4 1.4h-1.4z" fill-rule="evenodd" fill="#008040"/>
<path d="M66.7 21.8h1.4l1.4 1.4-1.4 1.4h-1.4z" fill="none" stroke="#008040" stroke-width=".25"/>
<path d="M66.7 24.6h1.4l1.4 1.5-1.4 1.4h-1.4z" fill-rule="evenodd" fill="#008040"/>
<path d="M66.7 24.6h1.4l1.4 1.5-1.4 1.4h-1.4z" fill="none" stroke="#008040" stroke-width=".25"/>
<path d="M66.7 27.5h1.4l1.4 1.5-1.4 1.4h-1.4z" fill-rule="evenodd" fill="#008040"/>
<path d="M66.7 27.5h1.4l1.4 1.5-1.4 1.4h-1.4z" fill="none" stroke="#008040" stroke-width=".25"/>
<path d="M66.7 30.4h1.4l1.4 1.5-1.4 1.4h-1.4z" fill-rule="evenodd" fill="#008040"/>
<path d="M66.7 30.4h1.4l1.4 1.5-1.4 1.4h-1.4z" fill="none" stroke="#008040" stroke-width=".25"/>
<path d="M66.7 33.3h1.4l1.4 1.5-1.4 1.4h-1.4z" fill-rule="evenodd" fill="#008040"/>
<path d="M66.7 33.3h1.4l1.4 1.5-1.4 1.4h-1.4z" fill="none" stroke="#008040" stroke-width=".25"/>
<path d="M78.2 34.8l1.5 1.4v1.5h-2.9v-1.5z" fill-rule="evenodd" fill="#008040"/>
<path d="M78.2 34.8l1.5 1.4v1.5h-2.9v-1.5z" fill="none" stroke="#008040" stroke-width=".25"/>
<path d="M79.7 20.3h2.9v1.5l-1.5 1.4-1.4-1.4z" fill-rule="evenodd" fill="#008040"/>
<path d="M79.7 20.3h2.9v1.5l-1.5 1.4-1.4-1.4z" fill="none" stroke="#008040" stroke-width=".25"/>
<path d="M66.7 20.3h26v17.4h-26z" fill="none" stroke="#008000" stroke-width=".25"/>
<g fill="none" stroke="#00f" stroke-width=".25">
<path d="M201.6 22h.1M201.6 23.7h.1M201.6 25.5h.1M201.6 22l2.3 .9M201.6 23.7l2.3 .9M201.6 25.5l1.2 .6M202.8 26.1h.1M202.8 20.6h.1M202.8 20.6l1.1 .6M202.8 20.3v.3M203.9 21.2h.1M203.9 22.9h.1"/>
<path d="M203.9 24.6h.1M203.9 21.2l-2.3 .8M203.9 22.9l-2.3 .8M203.9 24.6l-2.3 .9"/>
</g>
<path d="M202.8 17.4v2.9M202.8 26.1v2.9" fill="none" stroke="#f00" stroke-width=".25"/>
<path d="M89.8 153.5l1.5-1.4h1.4v2.8h-1.4z" fill-rule="evenodd" fill="#008040"/>
<path d="M89.8 153.5l1.5-1.4h1.4v2.8h-1.4z" fill="none" stroke="#008040" stroke-width=".25"/>
<path d="M66.7 143.3h1.4l1.4 1.5-1.4 1.5h-1.4z" fill-rule="evenodd" fill="#008040"/>
<path d="M66.7 143.3h1.4l1.4 1.5-1.4 1.5h-1.4z" fill="none" stroke="#008040" stroke-width=".25"/>
<path d="M66.7 146.3h1.4l1.4 1.4-1.4 1.4h-1.4z" fill-rule="evenodd" fill="#008040"/>
<path d="M66.7 146.3h1.4l1.4 1.4-1.4 1.4h-1.4z" fill="none" stroke="#008040" stroke-width=".25"/>
<path d="M79.7 141.9h2.9v1.4l-1.5 1.5-1.4-1.5z" fill-rule="evenodd" fill="#008040"/>
<path d="M79.7 141.9h2.9v1.4l-1.5 1.5-1.4-1.5z" fill="none" stroke="#008040" stroke-width=".25"/>
<path d="M66.7 149.1h1.4l1.4 1.5-1.4 1.5h-1.4z" fill-rule="evenodd" fill="#008040"/>
<path d="M66.7 149.1h1.4l1.4 1.5-1.4 1.5h-1.4z" fill="none" stroke="#008040" stroke-width=".25"/>
<path d="M76.8 163.6l1.4-1.4 1.5 1.4v1.5h-2.9z" fill-rule="evenodd" fill="#008040"/>
<path d="M76.8 163.6l1.4-1.4 1.5 1.4v1.5h-2.9z" fill="none" stroke="#008040" stroke-width=".25"/>
<path d="M66.7 152.1h1.4l1.4 1.4-1.4 1.4h-1.4z" fill-rule="evenodd" fill="#008040"/>
<path d="M66.7 152.1h1.4l1.4 1.4-1.4 1.4h-1.4z" fill="none" stroke="#008040" stroke-width=".25"/>
<path d="M66.7 154.9h1.4l1.4 1.5-1.4 1.4h-1.4z" fill-rule="evenodd" fill="#008040"/>
<path d="M66.7 154.9h1.4l1.4 1.5-1.4 1.4h-1.4z" fill="none" stroke="#008040" stroke-width=".25"/>
<path d="M66.7 157.8h1.4l1.4 1.5-1.4 1.4h-1.4z" fill-rule="evenodd" fill="#008040"/>
<path d="M66.7 157.8h1.4l1.4 1.5-1.4 1.4h-1.4z" fill="none" stroke="#008040" stroke-width=".25"/>
<path d="M66.7 160.7h1.4l1.4 1.5-1.4 1.4h-1.4z" fill-rule="evenodd" fill="#008040"/>
<path d="M66.7 160.7h1.4l1.4 1.5-1.4 1.4h-1.4z" fill="none" stroke="#008040" stroke-width=".25"/>
<path d="M66.7 141.9h26v23.2h-26z" fill="none" stroke="#008000" stroke-width=".25"/>
<circle cx="202.7" cy="11.6" r=".56" fill="#f0f"/>
<circle cx="202.7" cy="11.6" r=".56" fill="none" stroke="#f0f" stroke-width=".25"/>
<g font-size="2.6" fill="#f00">
<text x="119.4" y="11">MSB</text>
<text x="119.4" y="40">2SB-1</text>
<text x="119.4" y="45.8">2SB-2</text>
<text x="107.8" y="83.4">LSB-1</text>
<text x="107.8" y="118.2">LSB-2</text>
<text x="107.8" y="152.9">LSB-3</text>
<text x="110.7" y="187.7">LSB-4</text>
</g>
<g font-size="2.6" fill="#000080">
<text x="188.3" y="6.7">R2</text>
<text x="211.5" y="6.7">R3</text>
<text x="188.3" y="18.6">1</text>
<text x="207.4" y="22.6">R4</text>
<text x="211.5" y="18.6">1</text>
<text x="207.4" y="26.1">10Meg</text>
<text x="66.7" y="41.7">S-NAND-5</text>
<text x="133.3" y="53.3">S-NAND-2</text>
<text x="66.7" y="64.9">S-NAND-2</text>
<text x="66.7" y="99.7">S-NAND-7</text>
<text x="66.7" y="134.4">S-NAND-7</text>
<text x="133.3" y="146">S-NAND-4</text>
<text x="66.7" y="169.1">S-NAND-7</text>
<text x="66.7" y="203.9">S-NAND-7</text>
</g>
<g font-size="2.6">
<text x="40.9" y="12.5">Q4</text>
<text x="89.8" y="18">VDD</text>
<text x="243.9" y="12.5">3SB</text>
<text x="40.9" y="29.8">Q5</text>
<text x="40.9" y="27">Q6</text>
<text x="40.9" y="24.1">Q7</text>
<text x="40.9" y="35.6">Q2</text>
<text x="40.9" y="32.8">Q3</text>
<text x="156.4" y="35.3">VDD</text>
<text x="211.5" y="32.5">GND</text>
<text x="89.8" y="41.1">GND</text>
<text x="89.8" y="46.9">VDD</text>
<text x="180.2" y="44.3">2SB</text>
<text x="40.9" y="53">Q6</text>
<text x="153.5" y="52.7">GND</text>
<text x="40.9" y="58.8">-Q4</text>
<text x="86.9" y="64.3">GND</text>
<text x="89.8" y="70.1">VDD</text>
<text x="40.9" y="76.2">Q7</text>
<text x="40.9" y="82">-Q5</text>
<text x="40.9" y="79.1">-Q6</text>
<text x="40.9" y="87.8">-Q3</text>
<text x="40.9" y="84.9">-Q4</text>
<text x="40.9" y="93.6">-Q1</text>
<text x="40.9" y="90.7">-Q2</text>
<text x="86.9" y="99.1">GND</text>
<text x="89.8" y="104.9">VDD</text>
<text x="40.9" y="113.8">Q6</text>
<text x="40.9" y="111">Q7</text>
<text x="40.9" y="119.6">-Q4</text>
<text x="40.9" y="116.7">Q5</text>
<text x="40.9" y="125.4">-Q2</text>
<text x="40.9" y="122.5">-Q3</text>
<text x="156.4" y="125.1">VDD</text>
<text x="40.9" y="128.3">-Q1</text>
<text x="86.9" y="133.8">GND</text>
<text x="180.2" y="134.1">LSB</text>
<text x="89.8" y="139.6">VDD</text>
<text x="40.9" y="148.6">Q6</text>
<text x="40.9" y="145.7">Q7</text>
<text x="153.5" y="145.4">GND</text>
<text x="40.9" y="154.4">Q4</text>
<text x="40.9" y="151.5">Q5</text>
<text x="40.9" y="160.1">-Q2</text>
<text x="40.9" y="157.3">Q3</text>
<text x="40.9" y="163.1">-Q1</text>
<text x="86.9" y="168.6">GND</text>
<text x="89.8" y="174.4">VDD</text>
<text x="40.9" y="183.3">Q6</text>
<text x="40.9" y="180.4">Q7</text>
<text x="40.9" y="189.1">Q4</text>
<text x="40.9" y="186.2">Q5</text>
<text x="173.8" y="187.7">Title</text>
<text x="185.4" y="190.6">S-DECODER-8</text>
<text x="40.9" y="197.8">Q1</text>
<text x="40.9" y="194.9">Q2</text>
<text x="40.9" y="192">Q3</text>
<text x="173.8" y="196.3">Size</text>
<text x="185.4" y="196.3">Document Number</text>
<text x="269.4" y="196.3">Rev</text>
<text x="86.9" y="203.3">GND</text>
<text x="176.7" y="199.3">A</text>
<text x="185.4" y="199.3">&lt;Doc&gt;</text>
<text x="272.2" y="199.3">01</text>
<text x="173.8" y="205.1">Date:</text>
<text x="188.8" y="205.1">Tuesday, November 10, 2009</text>
<text x="231.7" y="205.1">Sheet</text>
<text x="246.2" y="205.1">1</text>
<text x="254.9" y="205.1">of</text>
<text x="263.6" y="205.1">1</text>
</g>
<g font-size="2.6" fill="#004040">
<text x="66.7" y="18">5-NAND</text>
<text x="133.3" y="35.3">2-NAND1</text>
<text x="66.7" y="46.9">2-NAND</text>
<text x="66.7" y="70.1">7-NAND</text>
<text x="66.7" y="104.9">7-NAND1</text>
<text x="133.3" y="125.1">4-NAND</text>
<text x="66.7" y="139.6">7-NAND2</text>
<text x="66.7" y="174.4">7-NAND3</text>
</g>
<g font-size="2.6" fill="#004080">
<text x="70.1" y="24.4">IN1</text>
<text x="70.1" y="27.3">IN2</text>
<text x="82.4" y="29.2" transform="rotate(-90 82.4 29.2)">VDD</text>
<text x="70.1" y="30.2">IN3</text>
<text x="70.1" y="33.1">IN4</text>
<text x="70.1" y="35.9">IN5</text>
<text x="79.5" y="34.2" transform="rotate(-90 79.5 34.2)">GND</text>
<text x="83.7" y="30.2">OUT</text>
<text x="136.7" y="41.7">IN1</text>
<text x="136.7" y="47.5">IN2</text>
<text x="146.1" y="45.8" transform="rotate(-90 146.1 45.8)">GND</text>
<text x="149" y="46.6" transform="rotate(-90 149 46.6)">VDD</text>
<text x="150.3" y="44.7">OUT</text>
<text x="70.1" y="53.3">IN1</text>
<text x="70.1" y="59.1">IN2</text>
<text x="79.5" y="57.4" transform="rotate(-90 79.5 57.4)">GND</text>
<text x="82.4" y="58.2" transform="rotate(-90 82.4 58.2)">VDD</text>
<text x="83.7" y="56.2">OUT</text>
<text x="70.1" y="76.5">IN1</text>
<text x="70.1" y="79.4">IN2</text>
<text x="70.1" y="82.3">IN3</text>
<text x="82.4" y="81.4" transform="rotate(-90 82.4 81.4)">VDD</text>
<text x="70.1" y="85.2">IN4</text>
<text x="70.1" y="88.1">IN5</text>
<text x="83.7" y="85.2">OUT</text>
<text x="70.1" y="91">IN6</text>
<text x="70.1" y="93.9">IN7</text>
<text x="79.5" y="92.1" transform="rotate(-90 79.5 92.1)">GND</text>
<text x="70.1" y="111.3">IN1</text>
<text x="70.1" y="114.1">IN2</text>
<text x="70.1" y="117.1">IN3</text>
<text x="70.1" y="119.9">IN4</text>
<text x="82.4" y="116.1" transform="rotate(-90 82.4 116.1)">VDD</text>
<text x="83.7" y="119.9">OUT</text>
<text x="70.1" y="122.8">IN5</text>
<text x="70.1" y="125.7">IN6</text>
<text x="70.1" y="128.6">IN7</text>
<text x="79.5" y="126.9" transform="rotate(-90 79.5 126.9)">GND</text>
<text x="136.7" y="131.5">IN1</text>
<text x="136.7" y="134.4">IN2</text>
<text x="136.7" y="137.3">IN3</text>
<text x="149" y="136.4" transform="rotate(-90 149 136.4)">VDD</text>
<text x="150.3" y="134.4">OUT</text>
<text x="136.7" y="140.2">IN4</text>
<text x="146.1" y="138.4" transform="rotate(-90 146.1 138.4)">GND</text>
<text x="70.1" y="146">IN1</text>
<text x="70.1" y="148.9">IN2</text>
<text x="70.1" y="151.8">IN3</text>
<text x="70.1" y="154.7">IN4</text>
<text x="82.4" y="150.8" transform="rotate(-90 82.4 150.8)">VDD</text>
<text x="83.7" y="154.7">OUT</text>
<text x="70.1" y="157.6">IN5</text>
<text x="70.1" y="160.5">IN6</text>
<text x="79.5" y="161.6" transform="rotate(-90 79.5 161.6)">GND</text>
<text x="70.1" y="163.4">IN7</text>
<text x="70.1" y="180.7">IN1</text>
<text x="70.1" y="183.6">IN2</text>
<text x="82.4" y="185.6" transform="rotate(-90 82.4 185.6)">VDD</text>
<text x="70.1" y="186.5">IN3</text>
<text x="70.1" y="189.4">IN4</text>
<text x="83.7" y="189.4">OUT</text>
<text x="70.1" y="192.3">IN5</text>
<text x="70.1" y="195.2">IN6</text>
<text x="79.5" y="196.3" transform="rotate(-90 79.5 196.3)">GND</text>
<text x="70.1" y="198.1">IN7</text>
</g>
<g font-size="2.1">
<text x="30.4" y="2.2">5</text>
<text x="85.4" y="2.2">4</text>
<text x="140.5" y="2.2">3</text>
<text x="195.4" y="2.2">2</text>
<text x="250.5" y="2.2">1</text>
<text x=".8" y="30.1">D</text>
<text x="278.8" y="30.1">D</text>
<text x=".8" y="80.8">C</text>
<text x="278.8" y="80.8">C</text>
<text x=".8" y="131.5">B</text>
<text x="278.8" y="131.5">B</text>
<text x=".8" y="182.2">A</text>
<text x="278.8" y="182.2">A</text>
<text x="30.4" y="207.8">5</text>
<text x="85.4" y="207.8">4</text>
<text x="140.5" y="207.8">3</text>
<text x="195.4" y="207.8">2</text>
<text x="250.5" y="207.8">1</text>
</g>
</svg>
